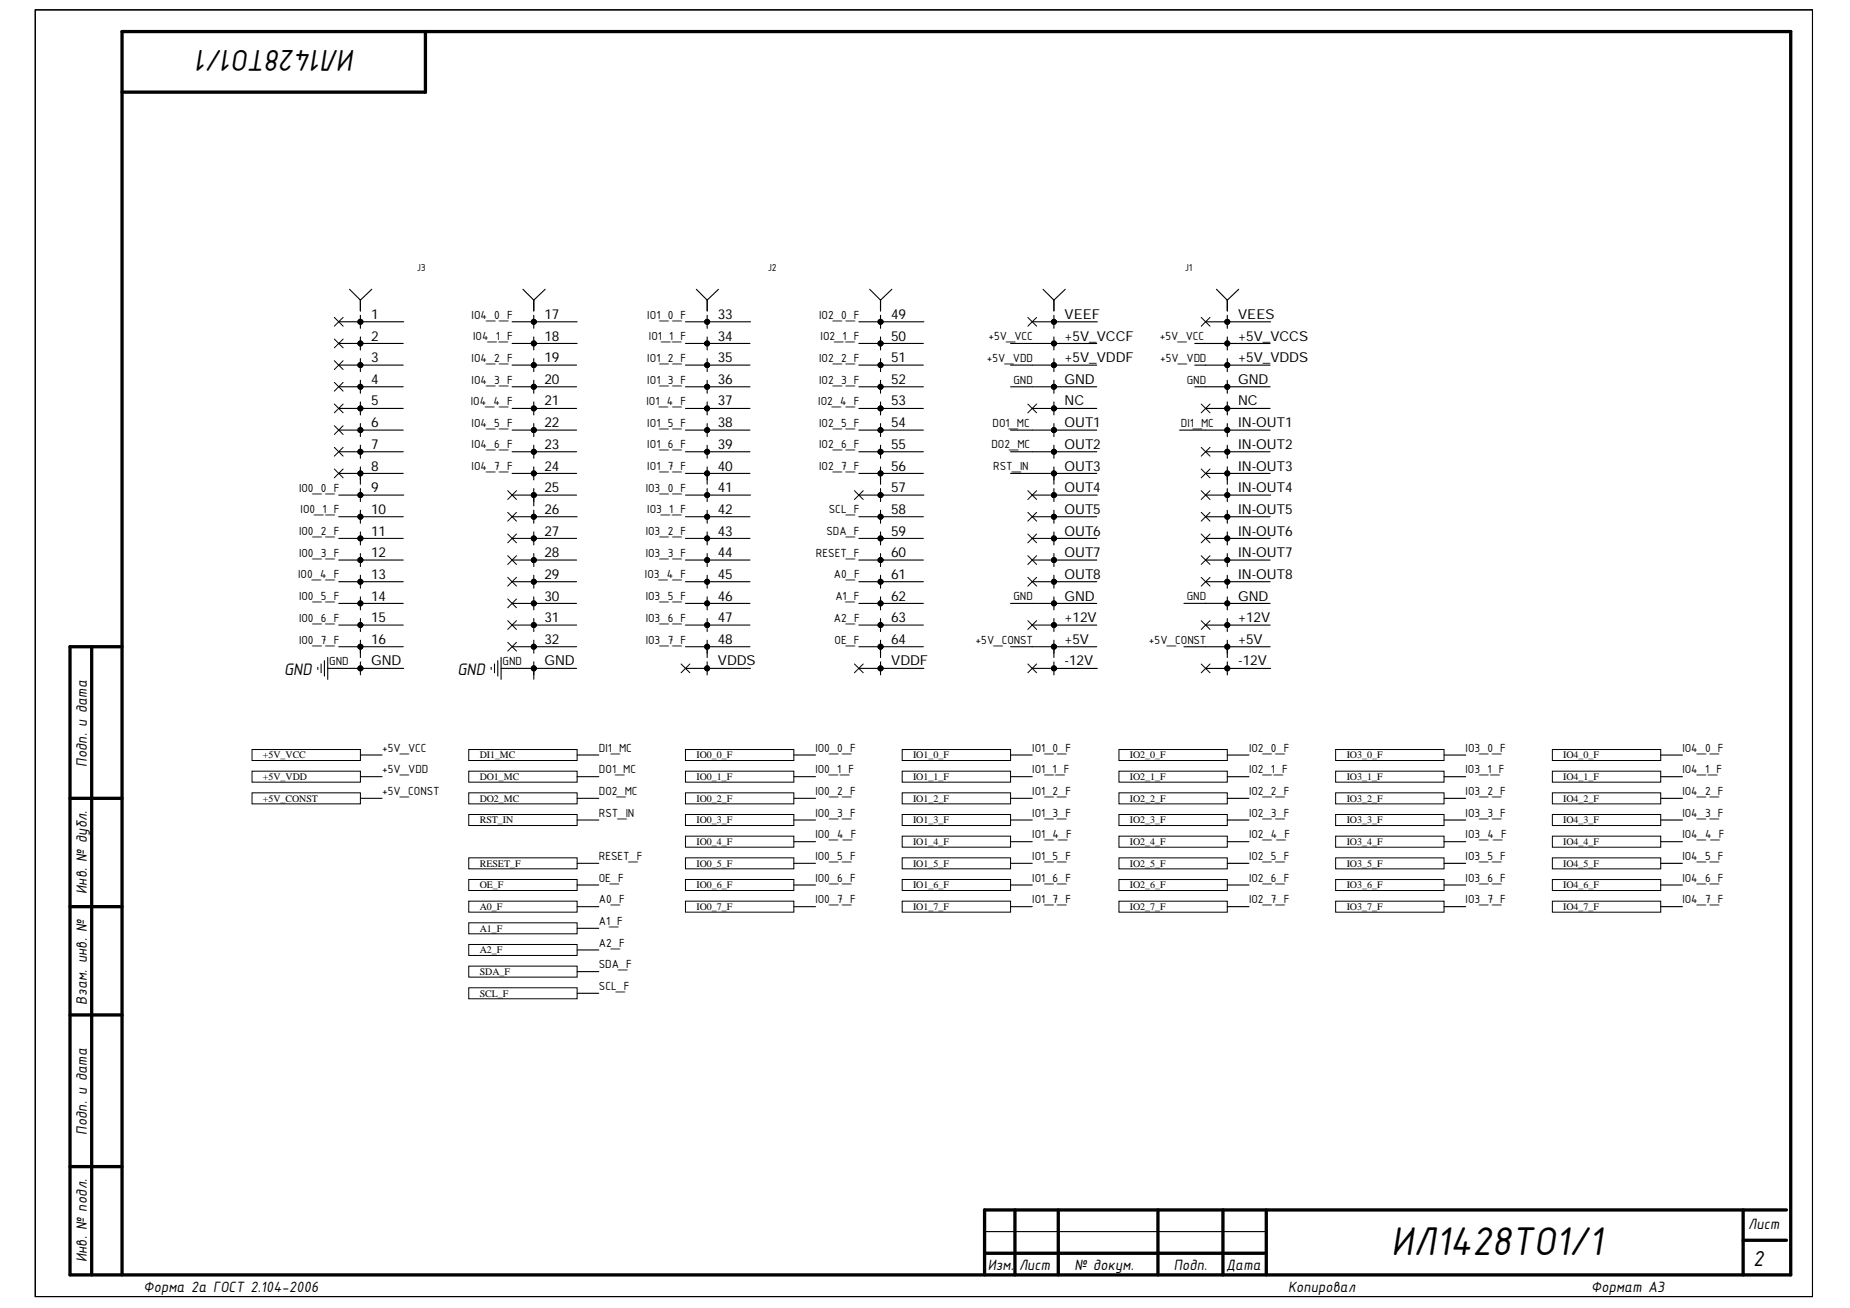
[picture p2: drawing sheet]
<svg xmlns="http://www.w3.org/2000/svg" width="297mm" height="210mm" viewBox="0 0 297 210" stroke-linecap="round" stroke-linejoin="round" font-family="sans-serif">
<g fill="none" stroke="#000" stroke-width=".16">
<path d="M5.7 1.6h285.3v206.5h-285.3zM165 50.9l1.4 1.4M166.4 50.9l-1.4 1.4M192.9 50.9l1.4 1.5M194.3 50.9l-1.4 1.5M165 64.8l1.4 1.4M165 78.7l1.4 1.5M166.4 78.7l-1.4 1.5M166.4 64.8l-1.4 1.4M192.9 64.8l1.4 1.5M192.9 71.8l1.4 1.4M192.9 75.3l1.4 1.4"/>
<path d="M192.9 78.7l1.4 1.5M194.3 64.8l-1.4 1.5M194.3 71.8l-1.4 1.4M194.3 75.3l-1.4 1.4M194.3 78.7l-1.4 1.5M165 82.2l1.4 1.4M165 85.7l1.4 1.4M165 89.2l1.4 1.4M165 92.6l1.4 1.5M165 99.6l1.4 1.4M166.4 82.2l-1.4 1.4M166.4 85.7l-1.4 1.4"/>
<path d="M166.4 89.2l-1.4 1.4M166.4 92.6l-1.4 1.5M166.4 99.6l-1.4 1.4M192.9 82.2l1.4 1.4M192.9 85.7l1.4 1.4M192.9 89.2l1.4 1.4M192.9 92.7l1.4 1.4M192.9 99.6l1.4 1.4M194.3 82.2l-1.4 1.4M194.3 85.7l-1.4 1.4M194.3 89.2l-1.4 1.4M194.3 92.7l-1.4 1.4"/>
<path d="M194.3 99.6l-1.4 1.4M137.2 106.6l1.4 1.4M138.6 106.6l-1.4 1.4M165 106.6l1.4 1.4M166.4 106.6l-1.4 1.4M192.9 106.6l1.4 1.4M194.3 106.6l-1.4 1.4"/>
</g>
<g fill="none" stroke="#000" stroke-width=".53">
<path d="M68.3 5.1v9.7h-48.7M14.7 103.8v100.8M19.6 103.8h-8.4v100.8h276.3v-199.5h-267.9v199.5M11.2 128.1h8.4M11.2 145.5h8.4M11.2 162.9h8.4M11.2 187.2h8.4M163 194.2v10.4M169.9 194.2v10.4M185.9 194.2v10.4M196.4 194.2v10.4M203.3 194.2v10.4"/>
<path d="M279.9 194.2v10.4M279.9 199h6.9M286.8 194.2h-128.7v10.4M158.1 201.1h45.2"/>
<circle cx="57.9" cy="51.6" r=".21"/>
<circle cx="57.9" cy="55.1" r=".21"/>
<circle cx="57.9" cy="58.6" r=".21"/>
<circle cx="85.7" cy="58.6" r=".21"/>
<circle cx="85.7" cy="55.1" r=".21"/>
<circle cx="85.7" cy="51.6" r=".21"/>
<circle cx="113.5" cy="51.6" r=".21"/>
<circle cx="113.5" cy="58.6" r=".21"/>
<circle cx="113.5" cy="55.1" r=".21"/>
<circle cx="141.4" cy="51.6" r=".21"/>
<circle cx="141.4" cy="58.6" r=".21"/>
<circle cx="141.4" cy="55.1" r=".21"/>
<circle cx="169.2" cy="51.6" r=".21"/>
<circle cx="169.2" cy="58.6" r=".21"/>
<circle cx="169.2" cy="55.1" r=".21"/>
<circle cx="197.1" cy="51.6" r=".21"/>
<circle cx="197.1" cy="58.6" r=".21"/>
<circle cx="197.1" cy="55.1" r=".21"/>
<circle cx="57.9" cy="62.1" r=".21"/>
<circle cx="57.9" cy="65.5" r=".21"/>
<circle cx="57.9" cy="79.4" r=".21"/>
<circle cx="57.9" cy="72.5" r=".21"/>
<circle cx="57.9" cy="69" r=".21"/>
<circle cx="57.9" cy="76" r=".21"/>
<circle cx="85.7" cy="62.1" r=".21"/>
<circle cx="85.7" cy="65.5" r=".21"/>
<circle cx="85.7" cy="79.4" r=".21"/>
<circle cx="85.7" cy="76" r=".21"/>
<circle cx="85.7" cy="69" r=".21"/>
<circle cx="85.7" cy="72.5" r=".21"/>
<circle cx="113.5" cy="79.5" r=".21"/>
<circle cx="113.5" cy="62.1" r=".21"/>
<circle cx="113.5" cy="65.5" r=".21"/>
<circle cx="113.5" cy="69" r=".21"/>
<circle cx="113.5" cy="76" r=".21"/>
<circle cx="113.5" cy="72.5" r=".21"/>
<circle cx="141.4" cy="69" r=".21"/>
<circle cx="141.4" cy="76" r=".21"/>
<circle cx="141.4" cy="72.5" r=".21"/>
<circle cx="141.4" cy="79.5" r=".21"/>
<circle cx="141.4" cy="62.1" r=".21"/>
<circle cx="141.4" cy="65.5" r=".21"/>
<circle cx="169.2" cy="76" r=".21"/>
<circle cx="169.2" cy="69" r=".21"/>
<circle cx="169.2" cy="72.5" r=".21"/>
<circle cx="169.2" cy="79.5" r=".21"/>
<circle cx="169.2" cy="62.1" r=".21"/>
<circle cx="169.2" cy="65.5" r=".21"/>
<circle cx="197.1" cy="79.5" r=".21"/>
<circle cx="197.1" cy="62.1" r=".21"/>
<circle cx="197.1" cy="72.5" r=".21"/>
<circle cx="197.1" cy="69" r=".21"/>
<circle cx="197.1" cy="76" r=".21"/>
<circle cx="197.1" cy="65.5" r=".21"/>
<circle cx="57.9" cy="82.9" r=".21"/>
<circle cx="57.9" cy="93.4" r=".21"/>
<circle cx="57.9" cy="89.9" r=".21"/>
<circle cx="57.9" cy="86.4" r=".21"/>
<circle cx="57.9" cy="96.8" r=".21"/>
<circle cx="85.7" cy="82.9" r=".21"/>
<circle cx="85.7" cy="93.4" r=".21"/>
<circle cx="85.7" cy="89.9" r=".21"/>
<circle cx="85.7" cy="86.4" r=".21"/>
<circle cx="85.7" cy="96.8" r=".21"/>
<circle cx="113.5" cy="82.9" r=".21"/>
<circle cx="113.5" cy="93.4" r=".21"/>
<circle cx="113.5" cy="89.9" r=".21"/>
<circle cx="113.5" cy="86.4" r=".21"/>
<circle cx="113.5" cy="96.8" r=".21"/>
<circle cx="141.4" cy="93.4" r=".21"/>
<circle cx="141.4" cy="82.9" r=".21"/>
<circle cx="141.4" cy="89.9" r=".21"/>
<circle cx="141.4" cy="86.4" r=".21"/>
<circle cx="141.4" cy="96.8" r=".21"/>
<circle cx="169.2" cy="93.4" r=".21"/>
<circle cx="169.2" cy="82.9" r=".21"/>
<circle cx="169.2" cy="89.9" r=".21"/>
<circle cx="169.2" cy="86.4" r=".21"/>
<circle cx="169.2" cy="96.8" r=".21"/>
<circle cx="197.1" cy="82.9" r=".21"/>
<circle cx="197.1" cy="93.4" r=".21"/>
<circle cx="197.1" cy="86.4" r=".21"/>
<circle cx="197.1" cy="89.9" r=".21"/>
<circle cx="197.1" cy="96.8" r=".21"/>
<circle cx="57.9" cy="107.3" r=".21"/>
<circle cx="57.9" cy="103.8" r=".21"/>
<circle cx="57.9" cy="100.3" r=".21"/>
<circle cx="85.7" cy="107.3" r=".21"/>
<circle cx="85.7" cy="103.8" r=".21"/>
<circle cx="85.7" cy="100.3" r=".21"/>
<circle cx="113.5" cy="100.3" r=".21"/>
<circle cx="113.5" cy="107.3" r=".21"/>
<circle cx="113.5" cy="103.8" r=".21"/>
<circle cx="141.4" cy="107.3" r=".21"/>
<circle cx="141.4" cy="103.8" r=".21"/>
<circle cx="141.4" cy="100.3" r=".21"/>
<circle cx="169.2" cy="107.3" r=".21"/>
<circle cx="169.2" cy="103.8" r=".21"/>
<circle cx="169.2" cy="100.3" r=".21"/>
<circle cx="197.1" cy="100.3" r=".21"/>
<circle cx="197.1" cy="103.8" r=".21"/>
<circle cx="197.1" cy="107.3" r=".21"/>
</g>
<g fill="none" stroke="#000" stroke-width=".18">
<path d="M5.7 1.6h285.3v206.5h-285.3zM54.4 58.6h10.3M54.4 51.6h10.4M54.4 55.1h10.3M56.1 46.4l1.8 1.8M57.9 48.2v1.7M57.9 50.6v2.1M57.9 54.1v2.1M57.9 57.5v2.1M59.7 46.4l-1.8 1.8M82.2 58.6h3.5M82.2 51.6h3.5"/>
<path d="M82.2 55.1h3.5M84 46.4l1.7 1.8v1.7M85.7 50.6v2.1M85.7 54.1v2.1M85.7 57.5v2.1M169.1 58.6h7M169.1 55.1h7M169.2 51.6h7M191.8 58.6h12.1M191.8 55.1h12.1M193.6 51.6h10.4M195.3 46.4l1.8 1.8"/>
<path d="M197.1 48.2v1.7M197.1 50.6v2.1M197.1 54.1v2.1M197.1 57.5v2.1M198.9 46.4l-1.8 1.8M54.4 62.1h10.3M54.4 69h10.3M54.4 65.5h10.3M54.4 76h10.3M54.4 72.5h10.3M54.4 79.4h10.4M57.9 61v2.1"/>
<path d="M57.9 64.5v2.1M57.9 68v2.1M57.9 71.5v2M57.9 74.9v2.8M57.9 78.4v2.1M82.2 62.1h3.5M82.2 69h3.5M82.2 65.5h3.5M82.2 76h3.5M82.2 72.5h3.5M82.2 79.4h3.5M85.7 61v2.1"/>
<path d="M85.7 64.5v2.1M85.7 68v2.1M85.7 71.5v2M85.7 74.9v2.1M85.7 78.4v2.8M169.1 62.1h7M169.1 65.5h7M169.1 76h7M169.1 72.5h7M169.1 69h7M169.2 79.4h7M189.4 69h14.5"/>
<path d="M191.8 62.1h12.1M193.6 65.5h10.3M193.6 76h10.3M193.6 72.5h10.3M193.6 79.4h10.4M197.1 61v2.1M197.1 64.5v2.1M197.1 68v2.1M197.1 71.5v2M197.1 74.9v2.8M197.1 78.4v2.1M54.4 82.9h10.3"/>
<path d="M57.9 81.9v2.1M82.2 82.9h3.5M85.7 81.9v2.1M169.1 82.9h7M169.1 89.9h7M169.1 86.4h7M169.1 96.8h7M169.1 93.4h7M190.1 96.8h13.8M193.6 82.9h10.3M193.6 89.9h10.3M193.6 86.4h10.3"/>
<path d="M193.6 93.4h10.3M197.1 81.9v2.1M197.1 85.4v2M197.1 88.8v2.1M197.1 92.3v2.1M197.1 95.8v2.1M197.1 99.3v2M169.1 103.8h7M169.1 100.3h7M169.2 107.3h7M190.1 103.8h13.8M193.6 100.3h10.3"/>
<path d="M193.6 107.3h10.4M197.1 102.7v2.8M197.1 106.2v2.1M158.1 197.6h45.2"/>
</g>
<g fill="none" stroke="#000" stroke-width=".17">
<path d="M85.6 58.6h7M85.7 55.1h7M86.1 51.6h6.6M87.5 46.4l-1.8 1.8M110.1 58.6h10.3M110.1 55.1h10.3M110.1 51.6h10.4M111.8 46.4l1.7 1.8M113.5 48.2v1.7M113.5 50.6v2.1M113.5 54.1v2.1M113.5 57.5v2.1"/>
<path d="M115.4 46.4l-1.9 1.8M137.9 58.6h10.4M137.9 55.1h10.4M137.9 51.6h10.4M139.6 46.4l1.8 1.8M141.4 48.2v1.7M141.4 50.6v2.1M141.4 54.1v2.1M141.4 57.5v2.1M143.2 46.4l-1.8 1.8M162.3 55.1h6.9M162.3 58.6h6.9"/>
<path d="M165.7 51.6h3.5M167.5 46.4l1.7 1.8M169.2 48.2v1.7M169.2 50.6v2.1M169.2 54.1v2.1M169.2 57.5v2.1M171 46.4l-1.8 1.8M85.6 65.5h7M85.6 62.1h7M85.6 72.5h7M85.6 69h7M85.6 79.4h7"/>
<path d="M85.6 76h7M110.1 65.5h10.3M110.1 62.1h10.3M110.1 72.5h10.3M110.1 69h10.3M110.1 79.4h10.4M110.1 76h10.3M113.5 61v2.1M113.5 64.5v2.1M113.5 68v2.1M113.5 71.5v2M113.5 74.9v2.8"/>
<path d="M113.5 78.4v2.1M137.9 65.5h10.4M137.9 62.1h10.4M137.9 72.5h10.4M137.9 69h10.4M137.9 79.4h10.4M137.9 76h10.4M141.4 61v2.1M141.4 64.5v2.1M141.4 68v2.1M141.4 71.5v2M141.4 74.9v2.8"/>
<path d="M141.4 78.4v2.1M162.3 62.1h6.9M162.3 69h6.9M162.3 72.5h6.9M162.3 76h6.9M165.7 65.5h3.5M165.7 79.4h3.5M169.2 61v2.1M169.2 64.5v2.1M169.2 68v2.1M169.2 71.5v2M169.2 74.9v2.8"/>
<path d="M169.2 78.4v2.1M54.4 89.9h10.3M54.4 86.4h10.3M54.4 96.8h10.3M54.4 93.4h10.3M57.9 85.4v2M57.9 88.8v2.1M57.9 92.3v2.1M57.9 95.8v2.1M57.9 99.3v2M82.2 89.9h10.4M82.2 86.4h10.4"/>
<path d="M82.2 96.8h10.4M82.2 93.4h10.4M85.7 85.4v2M85.7 88.8v2.1M85.7 92.3v2.1M85.7 95.8v2.1M85.7 99.3v2M85.7 82.9h7M110.1 89.9h10.3M110.1 86.4h10.3M110.1 96.8h10.3M110.1 93.4h10.3"/>
<path d="M110.1 82.9h10.3M113.5 81.9v2.1M113.5 85.4v2M113.5 88.8v2.1M113.5 92.3v2.1M113.5 95.8v2.1M113.5 99.3v2M137.9 89.9h10.4M137.9 86.4h10.4M137.9 96.8h10.4M137.9 93.4h10.4M137.9 82.9h10.4"/>
<path d="M141.4 81.9v2.1M141.4 85.4v2M141.4 88.8v2.1M141.4 92.3v2.1M141.4 95.8v2.1M141.4 99.3v2M162.3 96.8h6.9M165.7 89.9h3.5M165.7 86.4h3.5M165.7 93.4h3.5M165.7 82.9h3.5M169.2 81.9v2.1"/>
<path d="M169.2 85.4v2M169.2 88.8v2.1M169.2 92.3v2.1M169.2 95.8v2.1M169.2 99.3v2M51 107.1v.3M51.6 106.6v1.4M52.1 106v2.5M52.6 107.3h12.2M52.6 105.5v3.5M54.4 103.8h10.3M54.4 100.3h10.3"/>
<path d="M57.9 102.7v2.8M57.9 106.2v2.1M78.9 107.1v.3M79.4 106.6v1.4M79.9 106v2.5M80.5 107.3h12.1M80.5 105.5v3.5M82.2 103.8h10.4M82.2 100.3h10.4M85.7 102.7v2.1M85.7 106.2v2.8M110.1 103.8h10.3"/>
<path d="M110.1 100.3h10.3M110.1 107.3h10.4M113.5 102.7v2.8M113.5 106.2v2.1M137.9 103.8h10.4M137.9 100.3h10.4M137.9 107.3h10.4M141.4 102.7v2.8M141.4 106.2v2.1M162.3 103.8h6.9M165.7 100.3h3.5M165.7 107.3h3.5"/>
<path d="M169.2 102.7v2.8M169.2 106.2v2.1"/>
</g>
<path d="M40.5 120.3h17.4v1.7h-17.4z" fill-rule="evenodd" fill="#fff"/>
<path d="M40.5 120.3h17.4v1.7h-17.4z" fill="none" stroke="#000" stroke-width=".16"/>
<path d="M40.5 123.8h17.4v1.7h-17.4z" fill-rule="evenodd" fill="#fff"/>
<path d="M40.5 123.8h17.4v1.7h-17.4z" fill="none" stroke="#000" stroke-width=".16"/>
<path d="M75.3 120.3h17.4v1.7h-17.4z" fill-rule="evenodd" fill="#fff"/>
<path d="M75.3 120.3h17.4v1.7h-17.4z" fill="none" stroke="#000" stroke-width=".16"/>
<path d="M75.3 123.8h17.4v1.7h-17.4z" fill-rule="evenodd" fill="#fff"/>
<path d="M75.3 123.8h17.4v1.7h-17.4z" fill="none" stroke="#000" stroke-width=".16"/>
<path d="M75.3 127.2h17.4v1.8h-17.4z" fill-rule="evenodd" fill="#fff"/>
<path d="M75.3 127.2h17.4v1.8h-17.4z" fill="none" stroke="#000" stroke-width=".16"/>
<path d="M75.3 137.7h17.4v1.7h-17.4z" fill-rule="evenodd" fill="#fff"/>
<path d="M75.3 137.7h17.4v1.7h-17.4z" fill="none" stroke="#000" stroke-width=".16"/>
<path d="M75.3 141.1h17.4v1.8h-17.4z" fill-rule="evenodd" fill="#fff"/>
<path d="M75.3 141.1h17.4v1.8h-17.4z" fill="none" stroke="#000" stroke-width=".16"/>
<path d="M75.3 144.6h17.4v1.8h-17.4z" fill-rule="evenodd" fill="#fff"/>
<path d="M75.3 144.6h17.4v1.8h-17.4z" fill="none" stroke="#000" stroke-width=".16"/>
<path d="M75.3 148.1h17.4v1.8h-17.4z" fill-rule="evenodd" fill="#fff"/>
<path d="M75.3 148.1h17.4v1.8h-17.4z" fill="none" stroke="#000" stroke-width=".16"/>
<path d="M75.3 151.6h17.4v1.7h-17.4z" fill-rule="evenodd" fill="#fff"/>
<path d="M75.3 151.6h17.4v1.7h-17.4z" fill="none" stroke="#000" stroke-width=".16"/>
<path d="M75.3 155h17.4v1.8h-17.4z" fill-rule="evenodd" fill="#fff"/>
<path d="M75.3 155h17.4v1.8h-17.4z" fill="none" stroke="#000" stroke-width=".16"/>
<path d="M75.3 158.5h17.4v1.8h-17.4z" fill-rule="evenodd" fill="#fff"/>
<path d="M75.3 158.5h17.4v1.8h-17.4z" fill="none" stroke="#000" stroke-width=".16"/>
<path d="M110.1 120.3h17.4v1.7h-17.4z" fill-rule="evenodd" fill="#fff"/>
<path d="M110.1 120.3h17.4v1.7h-17.4z" fill="none" stroke="#000" stroke-width=".16"/>
<path d="M110.1 123.8h17.4v1.7h-17.4z" fill-rule="evenodd" fill="#fff"/>
<path d="M110.1 123.8h17.4v1.7h-17.4z" fill="none" stroke="#000" stroke-width=".16"/>
<path d="M110.1 127.2h17.4v1.8h-17.4z" fill-rule="evenodd" fill="#fff"/>
<path d="M110.1 127.2h17.4v1.8h-17.4z" fill="none" stroke="#000" stroke-width=".16"/>
<path d="M110.1 130.7h17.4v1.8h-17.4z" fill-rule="evenodd" fill="#fff"/>
<path d="M110.1 130.7h17.4v1.8h-17.4z" fill="none" stroke="#000" stroke-width=".16"/>
<path d="M110.1 134.2h17.4v1.8h-17.4z" fill-rule="evenodd" fill="#fff"/>
<path d="M110.1 134.2h17.4v1.8h-17.4z" fill="none" stroke="#000" stroke-width=".16"/>
<path d="M110.1 137.7h17.4v1.7h-17.4z" fill-rule="evenodd" fill="#fff"/>
<path d="M110.1 137.7h17.4v1.7h-17.4z" fill="none" stroke="#000" stroke-width=".16"/>
<path d="M110.1 141.1h17.4v1.8h-17.4z" fill-rule="evenodd" fill="#fff"/>
<path d="M110.1 141.1h17.4v1.8h-17.4z" fill="none" stroke="#000" stroke-width=".16"/>
<path d="M110.1 144.6h17.4v1.8h-17.4z" fill-rule="evenodd" fill="#fff"/>
<path d="M110.1 144.6h17.4v1.8h-17.4z" fill="none" stroke="#000" stroke-width=".16"/>
<path d="M144.9 120.3h17.4v1.7h-17.4z" fill-rule="evenodd" fill="#fff"/>
<path d="M144.9 120.3h17.4v1.7h-17.4z" fill="none" stroke="#000" stroke-width=".16"/>
<path d="M144.9 123.8h17.4v1.7h-17.4z" fill-rule="evenodd" fill="#fff"/>
<path d="M144.9 123.8h17.4v1.7h-17.4z" fill="none" stroke="#000" stroke-width=".16"/>
<path d="M144.9 127.2h17.4v1.8h-17.4z" fill-rule="evenodd" fill="#fff"/>
<path d="M144.9 127.2h17.4v1.8h-17.4z" fill="none" stroke="#000" stroke-width=".16"/>
<path d="M144.9 130.7h17.4v1.8h-17.4z" fill-rule="evenodd" fill="#fff"/>
<path d="M144.9 130.7h17.4v1.8h-17.4z" fill="none" stroke="#000" stroke-width=".16"/>
<path d="M144.9 134.2h17.4v1.8h-17.4z" fill-rule="evenodd" fill="#fff"/>
<path d="M144.9 134.2h17.4v1.8h-17.4z" fill="none" stroke="#000" stroke-width=".16"/>
<path d="M144.9 137.7h17.4v1.7h-17.4z" fill-rule="evenodd" fill="#fff"/>
<path d="M144.9 137.7h17.4v1.7h-17.4z" fill="none" stroke="#000" stroke-width=".16"/>
<path d="M144.9 141.1h17.4v1.8h-17.4z" fill-rule="evenodd" fill="#fff"/>
<path d="M144.9 141.1h17.4v1.8h-17.4z" fill="none" stroke="#000" stroke-width=".16"/>
<path d="M144.9 144.6h17.4v1.8h-17.4z" fill-rule="evenodd" fill="#fff"/>
<path d="M144.9 144.6h17.4v1.8h-17.4z" fill="none" stroke="#000" stroke-width=".16"/>
<path d="M179.7 120.3h17.4v1.7h-17.4z" fill-rule="evenodd" fill="#fff"/>
<path d="M179.7 120.3h17.4v1.7h-17.4z" fill="none" stroke="#000" stroke-width=".16"/>
<path d="M179.7 123.8h17.4v1.7h-17.4z" fill-rule="evenodd" fill="#fff"/>
<path d="M179.7 123.8h17.4v1.7h-17.4z" fill="none" stroke="#000" stroke-width=".16"/>
<path d="M179.7 127.2h17.4v1.8h-17.4z" fill-rule="evenodd" fill="#fff"/>
<path d="M179.7 127.2h17.4v1.8h-17.4z" fill="none" stroke="#000" stroke-width=".16"/>
<path d="M179.7 130.7h17.4v1.8h-17.4z" fill-rule="evenodd" fill="#fff"/>
<path d="M179.7 130.7h17.4v1.8h-17.4z" fill="none" stroke="#000" stroke-width=".16"/>
<path d="M179.7 134.2h17.4v1.8h-17.4z" fill-rule="evenodd" fill="#fff"/>
<path d="M179.7 134.2h17.4v1.8h-17.4z" fill="none" stroke="#000" stroke-width=".16"/>
<path d="M179.7 137.7h17.4v1.7h-17.4z" fill-rule="evenodd" fill="#fff"/>
<path d="M179.7 137.7h17.4v1.7h-17.4z" fill="none" stroke="#000" stroke-width=".16"/>
<path d="M179.7 141.1h17.4v1.8h-17.4z" fill-rule="evenodd" fill="#fff"/>
<path d="M179.7 141.1h17.4v1.8h-17.4z" fill="none" stroke="#000" stroke-width=".16"/>
<path d="M179.7 144.6h17.4v1.8h-17.4z" fill-rule="evenodd" fill="#fff"/>
<path d="M179.7 144.6h17.4v1.8h-17.4z" fill="none" stroke="#000" stroke-width=".16"/>
<path d="M214.5 120.3h17.4v1.7h-17.4z" fill-rule="evenodd" fill="#fff"/>
<path d="M214.5 120.3h17.4v1.7h-17.4z" fill="none" stroke="#000" stroke-width=".16"/>
<path d="M214.5 123.8h17.4v1.7h-17.4z" fill-rule="evenodd" fill="#fff"/>
<path d="M214.5 123.8h17.4v1.7h-17.4z" fill="none" stroke="#000" stroke-width=".16"/>
<path d="M214.5 127.2h17.4v1.8h-17.4z" fill-rule="evenodd" fill="#fff"/>
<path d="M214.5 127.2h17.4v1.8h-17.4z" fill="none" stroke="#000" stroke-width=".16"/>
<path d="M214.5 130.7h17.4v1.8h-17.4z" fill-rule="evenodd" fill="#fff"/>
<path d="M214.5 130.7h17.4v1.8h-17.4z" fill="none" stroke="#000" stroke-width=".16"/>
<path d="M214.5 134.2h17.4v1.8h-17.4z" fill-rule="evenodd" fill="#fff"/>
<path d="M214.5 134.2h17.4v1.8h-17.4z" fill="none" stroke="#000" stroke-width=".16"/>
<path d="M214.5 137.7h17.4v1.7h-17.4z" fill-rule="evenodd" fill="#fff"/>
<path d="M214.5 137.7h17.4v1.7h-17.4z" fill="none" stroke="#000" stroke-width=".16"/>
<path d="M214.5 141.1h17.4v1.8h-17.4z" fill-rule="evenodd" fill="#fff"/>
<path d="M214.5 141.1h17.4v1.8h-17.4z" fill="none" stroke="#000" stroke-width=".16"/>
<path d="M214.5 144.6h17.4v1.8h-17.4z" fill-rule="evenodd" fill="#fff"/>
<path d="M214.5 144.6h17.4v1.8h-17.4z" fill="none" stroke="#000" stroke-width=".16"/>
<path d="M249.3 120.3h17.3v1.7h-17.3z" fill-rule="evenodd" fill="#fff"/>
<path d="M249.3 120.3h17.3v1.7h-17.3z" fill="none" stroke="#000" stroke-width=".16"/>
<path d="M249.3 123.8h17.3v1.7h-17.3z" fill-rule="evenodd" fill="#fff"/>
<path d="M249.3 123.8h17.3v1.7h-17.3z" fill="none" stroke="#000" stroke-width=".16"/>
<path d="M249.3 127.2h17.3v1.8h-17.3z" fill-rule="evenodd" fill="#fff"/>
<path d="M249.3 127.2h17.3v1.8h-17.3z" fill="none" stroke="#000" stroke-width=".16"/>
<path d="M249.3 130.7h17.3v1.8h-17.3z" fill-rule="evenodd" fill="#fff"/>
<path d="M249.3 130.7h17.3v1.8h-17.3z" fill="none" stroke="#000" stroke-width=".16"/>
<path d="M249.3 134.2h17.3v1.8h-17.3z" fill-rule="evenodd" fill="#fff"/>
<path d="M249.3 134.2h17.3v1.8h-17.3z" fill="none" stroke="#000" stroke-width=".16"/>
<path d="M249.3 137.7h17.3v1.7h-17.3z" fill-rule="evenodd" fill="#fff"/>
<path d="M249.3 137.7h17.3v1.7h-17.3z" fill="none" stroke="#000" stroke-width=".16"/>
<path d="M249.3 141.1h17.3v1.8h-17.3z" fill-rule="evenodd" fill="#fff"/>
<path d="M249.3 141.1h17.3v1.8h-17.3z" fill="none" stroke="#000" stroke-width=".16"/>
<path d="M249.3 144.6h17.3v1.8h-17.3z" fill-rule="evenodd" fill="#fff"/>
<path d="M249.3 144.6h17.3v1.8h-17.3z" fill="none" stroke="#000" stroke-width=".16"/>
<g fill="none" stroke="#000" stroke-width=".17">
<path d="M57.9 121.2h3.4M57.9 124.6h3.4M92.7 121.2h3.4M92.7 124.6h3.4M92.7 128.1h3.4M92.7 138.5h3.4M127.5 121.2h3.4M127.5 124.6h3.4M127.5 128.1h3.4M127.5 138.5h3.4M127.5 131.6h3.4M127.5 135.1h3.4"/>
<path d="M162.3 121.2h3.4M162.3 124.6h3.4M162.3 128.1h3.4M162.3 138.5h3.4M162.3 131.6h3.4M162.3 135.1h3.4M92.7 142h3.4M92.7 145.5h3.4M92.7 149h3.4M92.7 152.4h3.4M92.7 155.9h3.4M92.7 159.4h3.4"/>
<path d="M127.5 142h3.4M127.5 145.5h3.4M162.3 142h3.4M162.3 145.5h3.4"/>
</g>
<g fill="none" stroke="#000" stroke-width=".18">
<path d="M197.1 121.2h3.4M197.1 124.6h3.4M197.1 128.1h3.4M197.1 131.6h3.4M197.1 135.1h3.4M197.1 138.5h3.4M231.9 121.2h3.4M231.9 124.6h3.4M231.9 128.1h3.4M231.9 131.6h3.4M231.9 135.1h3.4M231.9 138.5h3.4"/>
<path d="M266.6 121.2h3.5M266.6 124.6h3.5M266.6 128.1h3.5M266.6 131.6h3.5M266.6 135.1h3.5M266.6 138.5h3.5M197.1 142h3.4M197.1 145.5h3.4M231.9 142h3.4M231.9 145.5h3.4M266.6 142h3.5M266.6 145.5h3.5"/>
</g>
<path d="M40.5 127.2h17.4v1.8h-17.4z" fill-rule="evenodd" fill="#fff"/>
<path d="M40.5 127.2h17.4v1.8h-17.4z" fill="none" stroke="#000" stroke-width=".16"/>
<path d="M57.9 128.1h3.4" fill="none" stroke="#000" stroke-width=".17"/>
<path d="M75.3 130.7h17.4v1.8h-17.4z" fill-rule="evenodd" fill="#fff"/>
<g fill="none" stroke="#000" stroke-width=".16">
<path d="M53.7 54.4l1.4 1.4M53.7 57.9l1.4 1.4M53.7 50.9l1.4 1.4M55.1 57.9l-1.4 1.4M55.1 54.4l-1.4 1.4M55.1 50.9l-1.4 1.4M53.7 75.3l1.4 1.4M53.7 71.8l1.4 1.4M53.7 68.3l1.4 1.4M53.7 64.8l1.4 1.4M53.7 61.4l1.4 1.4M55.1 75.3l-1.4 1.4"/>
<path d="M55.1 71.8l-1.4 1.4M55.1 68.3l-1.4 1.4M55.1 64.8l-1.4 1.4M55.1 61.4l-1.4 1.4M81.5 78.7l1.4 1.5M82.9 78.7l-1.4 1.5M137.2 78.7l1.4 1.5M138.6 78.7l-1.4 1.5M81.5 82.2l1.4 1.4M81.5 85.7l1.4 1.4M81.5 89.2l1.4 1.4M81.5 92.6l1.4 1.5"/>
<path d="M81.5 96.1l1.4 1.4M81.5 99.6l1.4 1.4M82.9 82.2l-1.4 1.4M82.9 85.7l-1.4 1.4M82.9 89.2l-1.4 1.4M82.9 92.6l-1.4 1.5M82.9 96.1l-1.4 1.4M82.9 99.6l-1.4 1.4M81.5 103.1l1.4 1.4M82.9 103.1l-1.4 1.4M109.4 106.6l1.4 1.4M110.8 106.6l-1.4 1.4"/>
<path d="M75.3 130.7h17.4v1.8h-17.4z"/>
</g>
<path d="M92.7 131.6h3.4" fill="none" stroke="#000" stroke-width=".17"/>
<text font-size="7" x="223.4" y="201.5">ИЛ1428ТО1/1</text>
<text font-size="5.3" x="57.1" y="8.1" transform="rotate(-180 57.1 8.1)">ИЛ1428ТО1/1</text>
<text font-size="3.8" x="281.5" y="203.1">2</text>
<g font-size="2.9">
<text x="45.6" y="108.3">GND</text>
<text x="73.4" y="108.3">GND</text>
</g>
<g font-size="2.6">
<text x="13.9" y="123" transform="rotate(-90 13.9 123)">Подп. и дата</text>
<text x="13.9" y="143.5" transform="rotate(-90 13.9 143.5)">Инв. № дубл.</text>
<text x="13.9" y="161.2" transform="rotate(-90 13.9 161.2)">Взам. инв. №</text>
<text x="13.9" y="182.1" transform="rotate(-90 13.9 182.1)">Подп. и дата</text>
<text x="280.7" y="197.2">Лист</text>
<text x="13.9" y="202.5" transform="rotate(-90 13.9 202.5)">Инв. № подл.</text>
<text x="158.6" y="203.8">Изм.</text>
<text x="163.6" y="203.8">Лист</text>
<text x="172.5" y="203.8">№ докум.</text>
<text x="188.5" y="203.8">Подп.</text>
<text x="196.9" y="203.8">Дата</text>
<text x="23.1" y="207.3">Форма 2а ГОСТ 2.104-2006</text>
<text x="206.8" y="207.3">Копировал</text>
<text x="255.5" y="207.3">Формат А3</text>
</g>
<g font-size="2.2">
<text x="59.6" y="51.2">1</text>
<text x="87.4" y="51.2">17</text>
<text x="115.3" y="51.2">33</text>
<text x="143.1" y="51.2">49</text>
<text x="170.9" y="51.2">VEEF</text>
<text x="198.8" y="51.2">VEES</text>
<text x="59.6" y="58.1">3</text>
<text x="59.6" y="54.7">2</text>
<text x="87.4" y="58.1">19</text>
<text x="87.4" y="54.7">18</text>
<text x="115.3" y="58.1">35</text>
<text x="115.3" y="54.7">34</text>
<text x="143.1" y="58.1">51</text>
<text x="143.1" y="54.7">50</text>
<text x="170.9" y="58.1">+5V_VDDF</text>
<text x="170.9" y="54.7">+5V_VCCF</text>
<text x="198.8" y="58.1">+5V_VDDS</text>
<text x="198.8" y="54.7">+5V_VCCS</text>
<text x="59.6" y="61.6">4</text>
<text x="59.6" y="65.1">5</text>
<text x="87.4" y="61.6">20</text>
<text x="87.4" y="65.1">21</text>
<text x="115.3" y="61.6">36</text>
<text x="115.3" y="65.1">37</text>
<text x="143.1" y="61.6">52</text>
<text x="143.1" y="65.1">53</text>
<text x="170.9" y="61.6">GND</text>
<text x="170.9" y="65.1">NC</text>
<text x="198.8" y="61.6">GND</text>
<text x="198.8" y="65.1">NC</text>
<text x="59.6" y="68.6">6</text>
<text x="87.4" y="68.6">22</text>
<text x="115.3" y="68.6">38</text>
<text x="143.1" y="68.6">54</text>
<text x="170.9" y="68.6">OUT1</text>
<text x="198.8" y="68.6">IN-OUT1</text>
<text x="59.6" y="75.5">8</text>
<text x="59.6" y="72">7</text>
<text x="87.4" y="72">23</text>
<text x="87.4" y="75.5">24</text>
<text x="115.3" y="75.5">40</text>
<text x="115.3" y="72">39</text>
<text x="143.1" y="75.5">56</text>
<text x="143.1" y="72">55</text>
<text x="170.9" y="75.5">OUT3</text>
<text x="170.9" y="72">OUT2</text>
<text x="198.8" y="75.5">IN-OUT3</text>
<text x="198.8" y="72">IN-OUT2</text>
<text x="59.6" y="82.5">10</text>
<text x="59.6" y="79">9</text>
<text x="87.4" y="79">25</text>
<text x="87.4" y="82.5">26</text>
<text x="115.3" y="82.5">42</text>
<text x="115.3" y="79">41</text>
<text x="143.1" y="82.5">58</text>
<text x="143.1" y="79">57</text>
<text x="170.9" y="82.5">OUT5</text>
<text x="170.9" y="79">OUT4</text>
<text x="198.8" y="82.5">IN-OUT5</text>
<text x="198.8" y="79">IN-OUT4</text>
<text x="59.6" y="85.9">11</text>
<text x="59.6" y="89.4">12</text>
<text x="87.4" y="89.4">28</text>
<text x="87.4" y="85.9">27</text>
<text x="115.3" y="85.9">43</text>
<text x="115.3" y="89.4">44</text>
<text x="143.1" y="85.9">59</text>
<text x="143.1" y="89.4">60</text>
<text x="170.9" y="85.9">OUT6</text>
<text x="170.9" y="89.4">OUT7</text>
<text x="198.8" y="85.9">IN-OUT6</text>
<text x="198.8" y="89.4">IN-OUT7</text>
<text x="59.6" y="92.9">13</text>
<text x="87.4" y="92.9">29</text>
<text x="115.3" y="92.9">45</text>
<text x="143.1" y="92.9">61</text>
<text x="170.9" y="92.9">OUT8</text>
<text x="198.8" y="92.9">IN-OUT8</text>
<text x="59.6" y="96.4">14</text>
<text x="59.6" y="99.8">15</text>
<text x="87.4" y="99.8">31</text>
<text x="87.4" y="96.4">30</text>
<text x="115.3" y="96.4">46</text>
<text x="115.3" y="99.8">47</text>
<text x="143.1" y="96.4">62</text>
<text x="143.1" y="99.8">63</text>
<text x="170.9" y="96.4">GND</text>
<text x="170.9" y="99.8">+12V</text>
<text x="198.8" y="96.4">GND</text>
<text x="198.8" y="99.8">+12V</text>
<text x="59.6" y="103.3">16</text>
<text x="59.6" y="106.8">GND</text>
<text x="87.4" y="106.8">GND</text>
<text x="87.4" y="103.3">32</text>
<text x="115.3" y="103.3">48</text>
<text x="115.3" y="106.8">VDDS</text>
<text x="143.1" y="103.3">64</text>
<text x="143.1" y="106.8">VDDF</text>
<text x="170.9" y="103.3">+5V</text>
<text x="170.9" y="106.8">-12V</text>
<text x="198.8" y="103.3">+5V</text>
<text x="198.8" y="106.8">-12V</text>
</g>
<g font-size="2">
<text x="75.7" y="51.1">IO4_0_F</text>
<text x="103.9" y="51.1">IO1_0_F</text>
<text x="131.5" y="51.1">IO2_0_F</text>
<text x="75.7" y="58.1">IO4_2_F</text>
<text x="76" y="54.6">IO4_1_F</text>
<text x="103.9" y="58.1">IO1_2_F</text>
<text x="104.2" y="54.6">IO1_1_F</text>
<text x="131.5" y="58.1">IO2_2_F</text>
<text x="131.8" y="54.6">IO2_1_F</text>
<text x="158.5" y="58.1">+5V_VDD</text>
<text x="158.7" y="54.6">+5V_VCC</text>
<text x="186.2" y="54.6">+5V_VCC</text>
<text x="186.3" y="58.1">+5V_VDD</text>
<text x="75.6" y="65">IO4_4_F</text>
<text x="75.7" y="61.6">IO4_3_F</text>
<text x="103.8" y="65">IO1_4_F</text>
<text x="103.9" y="61.6">IO1_3_F</text>
<text x="131.4" y="65">IO2_4_F</text>
<text x="131.5" y="61.6">IO2_3_F</text>
<text x="162.7" y="61.6">GND</text>
<text x="190.6" y="61.6">GND</text>
<text x="75.7" y="68.5">IO4_5_F</text>
<text x="75.7" y="72">IO4_6_F</text>
<text x="103.9" y="68.5">IO1_5_F</text>
<text x="103.9" y="72">IO1_6_F</text>
<text x="131.5" y="68.5">IO2_5_F</text>
<text x="131.5" y="72">IO2_6_F</text>
<text x="159.2" y="72">DO2_MC</text>
<text x="159.3" y="68.5">DO1_MC</text>
<text x="189.6" y="68.5">DI1_MC</text>
<text x="75.7" y="75.5">IO4_7_F</text>
<text x="103.9" y="75.5">IO1_7_F</text>
<text x="131.5" y="75.5">IO2_7_F</text>
<text x="159.5" y="75.5">RST_IN</text>
<text x="48" y="78.9">IO0_0_F</text>
<text x="48.3" y="82.4">IO0_1_F</text>
<text x="103.7" y="78.9">IO3_0_F</text>
<text x="103.9" y="82.4">IO3_1_F</text>
<text x="133.1" y="82.4">SCL_F</text>
<text x="48" y="85.9">IO0_2_F</text>
<text x="48" y="89.4">IO0_3_F</text>
<text x="103.7" y="85.9">IO3_2_F</text>
<text x="103.7" y="89.4">IO3_3_F</text>
<text x="131" y="89.4">RESET_F</text>
<text x="132.7" y="85.9">SDA_F</text>
<text x="47.9" y="92.8">IO0_4_F</text>
<text x="103.6" y="92.8">IO3_4_F</text>
<text x="133.9" y="92.8">A0_F</text>
<text x="48" y="96.3">IO0_5_F</text>
<text x="48" y="99.8">IO0_6_F</text>
<text x="103.7" y="96.3">IO3_5_F</text>
<text x="103.7" y="99.8">IO3_6_F</text>
<text x="133.9" y="99.8">A2_F</text>
<text x="134.1" y="96.3">A1_F</text>
<text x="162.7" y="96.3">GND</text>
<text x="190.6" y="96.3">GND</text>
<text x="48" y="103.3">IO0_7_F</text>
<text x="52.9" y="106.7">GND</text>
<text x="80.7" y="106.7">GND</text>
<text x="103.7" y="103.3">IO3_7_F</text>
<text x="134" y="103.3">OE_F</text>
<text x="156.6" y="103.3">+5V_CONST</text>
<text x="184.5" y="103.3">+5V_CONST</text>
<text x="61.3" y="120.6">+5V_VCC</text>
<text x="61.3" y="124.1">+5V_VDD</text>
<text x="96.1" y="120.6">DI1_MC</text>
<text x="96.1" y="124.1">DO1_MC</text>
<text x="130.9" y="120.6">IO0_0_F</text>
<text x="130.9" y="124.1">IO0_1_F</text>
<text x="165.7" y="120.6">IO1_0_F</text>
<text x="165.7" y="124.1">IO1_1_F</text>
<text x="200.5" y="120.6">IO2_0_F</text>
<text x="200.5" y="124.1">IO2_1_F</text>
<text x="235.3" y="120.6">IO3_0_F</text>
<text x="235.3" y="124.1">IO3_1_F</text>
<text x="270.1" y="120.6">IO4_0_F</text>
<text x="270.1" y="124.1">IO4_1_F</text>
<text x="61.3" y="127.6">+5V_CONST</text>
<text x="96.1" y="127.6">DO2_MC</text>
<text x="96.1" y="131.1">RST_IN</text>
<text x="130.9" y="127.6">IO0_2_F</text>
<text x="130.9" y="131.1">IO0_3_F</text>
<text x="165.7" y="127.6">IO1_2_F</text>
<text x="165.7" y="131.1">IO1_3_F</text>
<text x="200.5" y="127.6">IO2_2_F</text>
<text x="200.5" y="131.1">IO2_3_F</text>
<text x="235.3" y="127.6">IO3_2_F</text>
<text x="235.3" y="131.1">IO3_3_F</text>
<text x="270.1" y="127.6">IO4_2_F</text>
<text x="270.1" y="131.1">IO4_3_F</text>
<text x="130.9" y="134.5">IO0_4_F</text>
<text x="165.7" y="134.5">IO1_4_F</text>
<text x="200.5" y="134.5">IO2_4_F</text>
<text x="235.3" y="134.5">IO3_4_F</text>
<text x="270.1" y="134.5">IO4_4_F</text>
<text x="96.1" y="138">RESET_F</text>
<text x="96.1" y="141.5">OE_F</text>
<text x="130.9" y="138">IO0_5_F</text>
<text x="130.9" y="141.5">IO0_6_F</text>
<text x="165.7" y="138">IO1_5_F</text>
<text x="165.7" y="141.5">IO1_6_F</text>
<text x="200.5" y="138">IO2_5_F</text>
<text x="200.5" y="141.5">IO2_6_F</text>
<text x="235.3" y="138">IO3_5_F</text>
<text x="235.3" y="141.5">IO3_6_F</text>
<text x="270.1" y="138">IO4_5_F</text>
<text x="270.1" y="141.5">IO4_6_F</text>
<text x="96.1" y="145">A0_F</text>
<text x="96.1" y="148.4">A1_F</text>
<text x="130.9" y="145">IO0_7_F</text>
<text x="165.7" y="145">IO1_7_F</text>
<text x="200.5" y="145">IO2_7_F</text>
<text x="235.3" y="145">IO3_7_F</text>
<text x="270.1" y="145">IO4_7_F</text>
<text x="96.1" y="151.9">A2_F</text>
<text x="96.1" y="155.4">SDA_F</text>
<text x="96.1" y="158.9">SCL_F</text>
</g>
<g font-size="1.7">
<text x="66.9" y="43.6">J3</text>
<text x="123.3" y="43.6">J2</text>
<text x="190.2" y="43.6">J1</text>
</g>
<g font-size="1.6">
<text x="42.2" y="121.7">+5V_VCC</text>
<text x="42.2" y="125.2">+5V_VDD</text>
<text x="77" y="121.7">DI1_MC</text>
<text x="77" y="125.2">DO1_MC</text>
<text x="111.8" y="121.7">IO0_0_F</text>
<text x="111.8" y="125.2">IO0_1_F</text>
<text x="146.6" y="121.7">IO1_0_F</text>
<text x="146.6" y="125.2">IO1_1_F</text>
<text x="181.4" y="121.7">IO2_0_F</text>
<text x="181.4" y="125.2">IO2_1_F</text>
<text x="216.2" y="121.7">IO3_0_F</text>
<text x="216.2" y="125.2">IO3_1_F</text>
<text x="251" y="121.7">IO4_0_F</text>
<text x="251" y="125.2">IO4_1_F</text>
<text x="42.2" y="128.7">+5V_CONST</text>
<text x="77" y="128.7">DO2_MC</text>
<text x="111.8" y="128.7">IO0_2_F</text>
<text x="146.6" y="128.7">IO1_2_F</text>
<text x="181.4" y="128.7">IO2_2_F</text>
<text x="216.2" y="128.7">IO3_2_F</text>
<text x="251" y="128.7">IO4_2_F</text>
<text x="77" y="132.1">RST_IN</text>
<text x="111.8" y="132.1">IO0_3_F</text>
<text x="111.8" y="135.6">IO0_4_F</text>
<text x="146.6" y="132.1">IO1_3_F</text>
<text x="146.6" y="135.6">IO1_4_F</text>
<text x="181.4" y="132.1">IO2_3_F</text>
<text x="181.4" y="135.6">IO2_4_F</text>
<text x="216.2" y="132.1">IO3_3_F</text>
<text x="216.2" y="135.6">IO3_4_F</text>
<text x="251" y="132.1">IO4_3_F</text>
<text x="251" y="135.6">IO4_4_F</text>
<text x="77" y="139.1">RESET_F</text>
<text x="77" y="142.6">OE_F</text>
<text x="111.8" y="139.1">IO0_5_F</text>
<text x="111.8" y="142.6">IO0_6_F</text>
<text x="146.6" y="139.1">IO1_5_F</text>
<text x="146.6" y="142.6">IO1_6_F</text>
<text x="181.4" y="139.1">IO2_5_F</text>
<text x="181.4" y="142.6">IO2_6_F</text>
<text x="216.2" y="139.1">IO3_5_F</text>
<text x="216.2" y="142.6">IO3_6_F</text>
<text x="251" y="139.1">IO4_5_F</text>
<text x="251" y="142.6">IO4_6_F</text>
<text x="77" y="146">A0_F</text>
<text x="77" y="149.5">A1_F</text>
<text x="111.8" y="146">IO0_7_F</text>
<text x="146.6" y="146">IO1_7_F</text>
<text x="181.4" y="146">IO2_7_F</text>
<text x="216.2" y="146">IO3_7_F</text>
<text x="251" y="146">IO4_7_F</text>
<text x="77" y="153">A2_F</text>
<text x="77" y="156.5">SDA_F</text>
<text x="77" y="159.9">SCL_F</text>
</g>
</svg>
